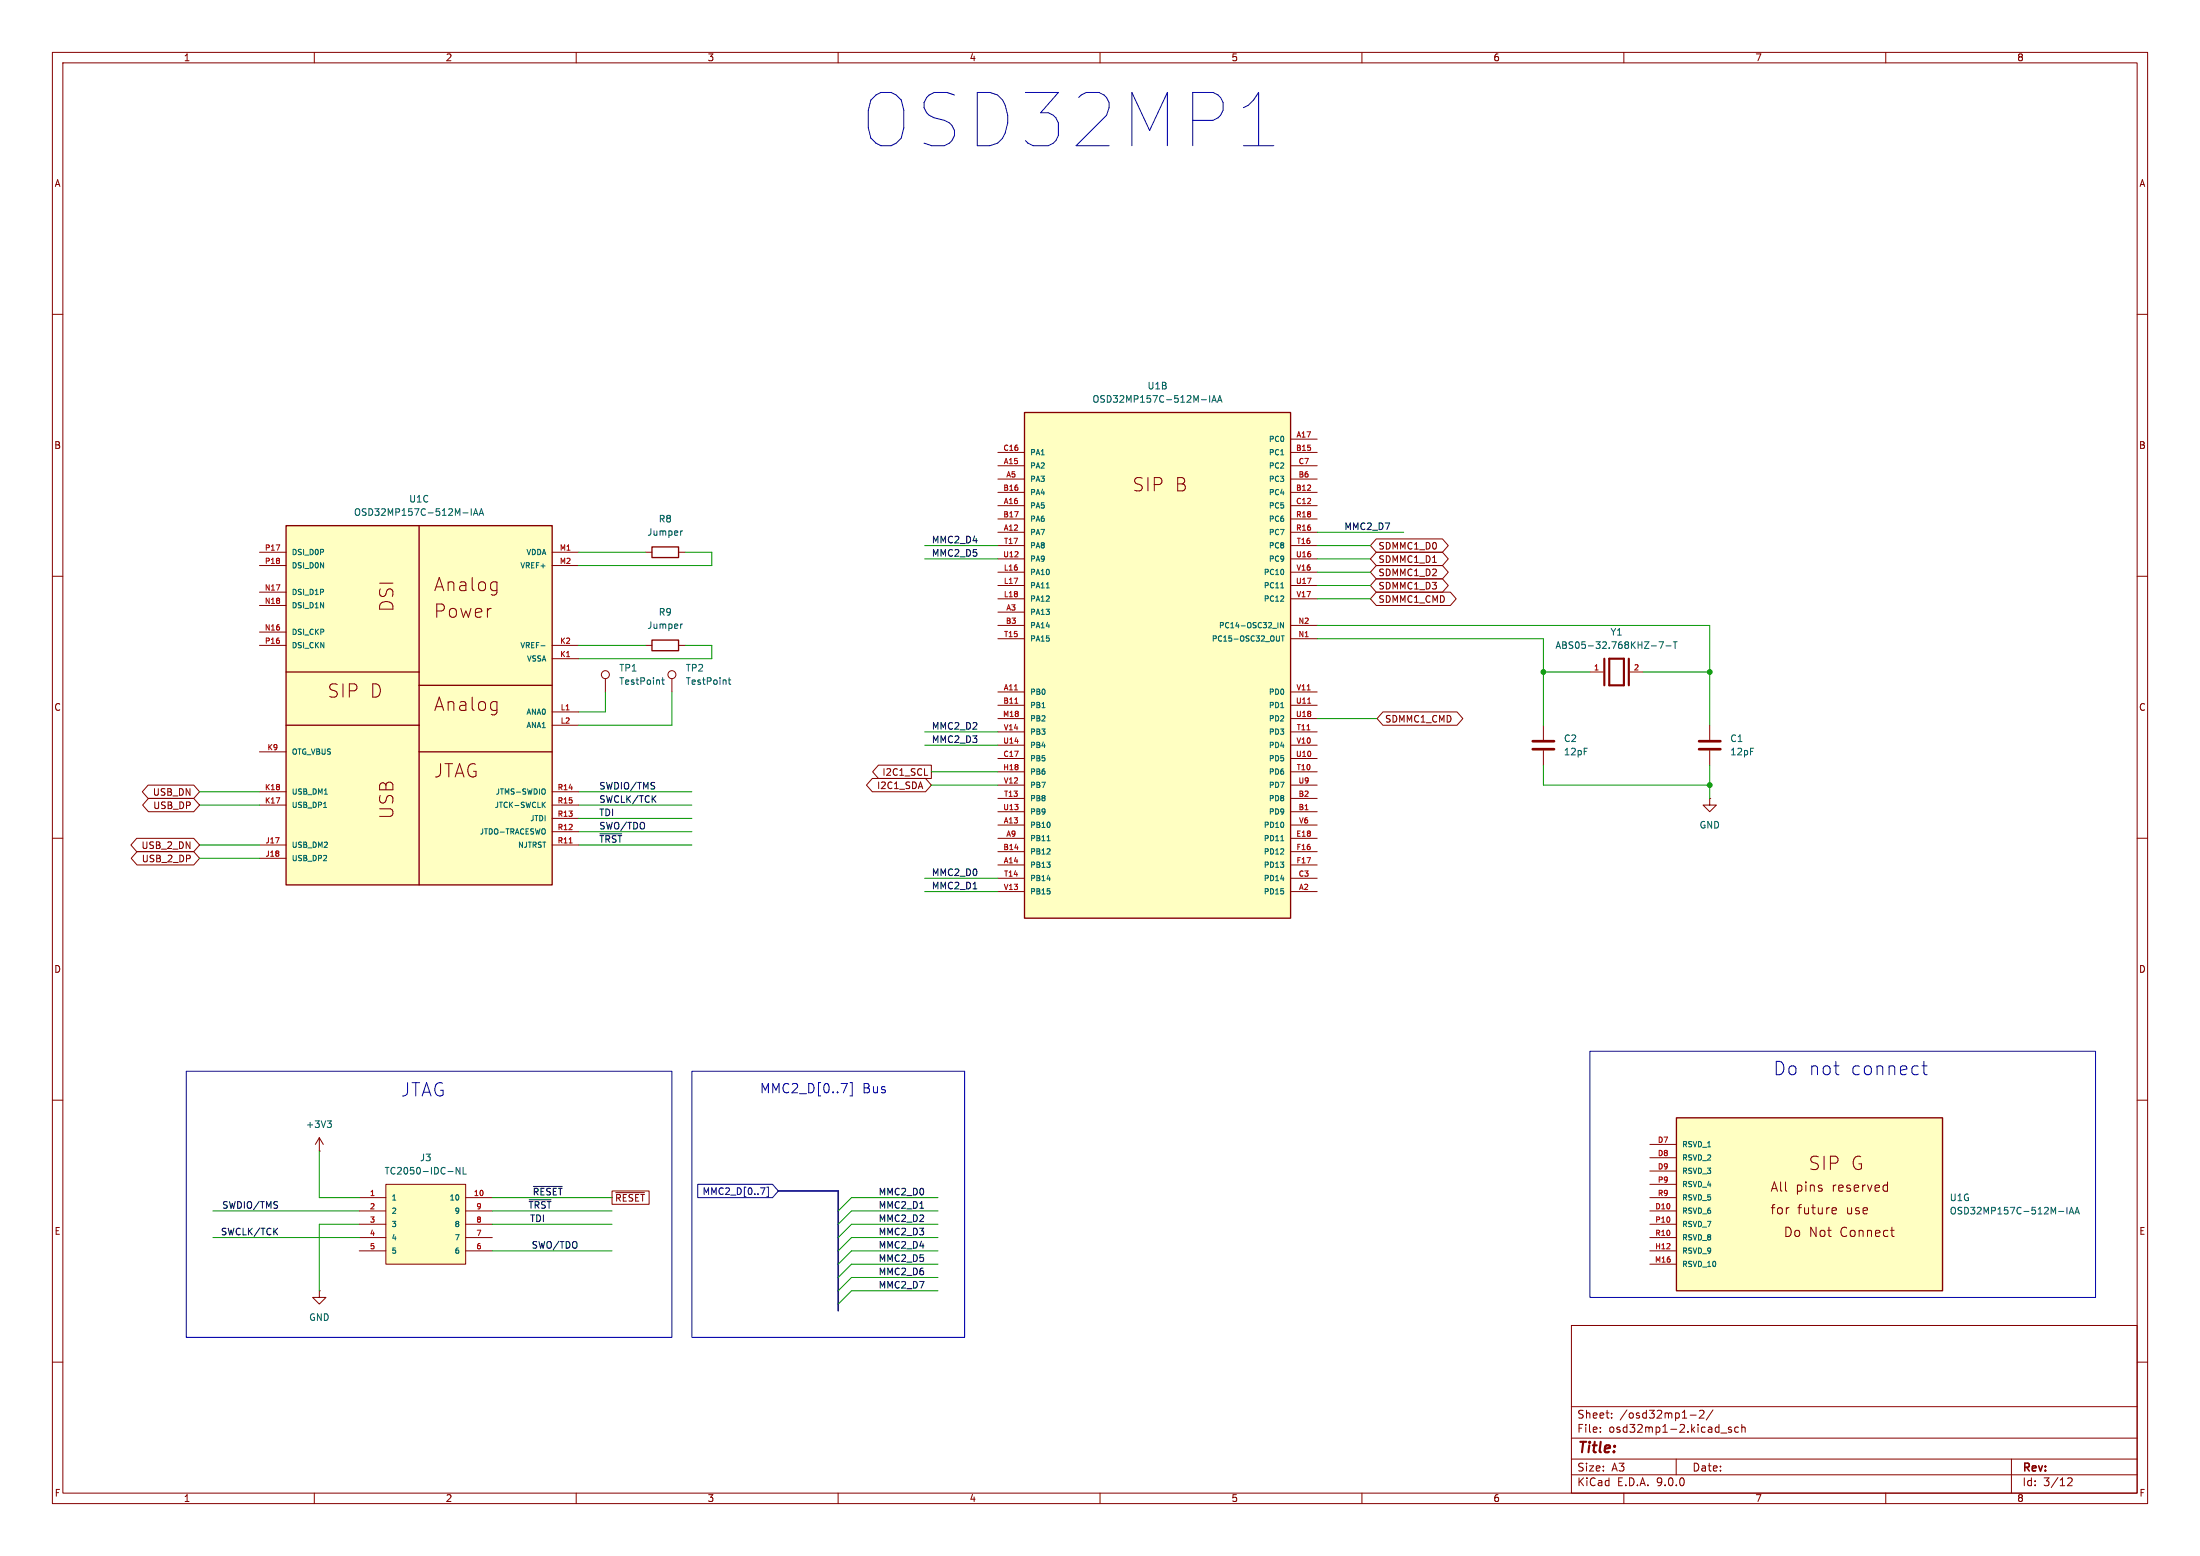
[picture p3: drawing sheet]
<svg xmlns="http://www.w3.org/2000/svg" width="420mm" height="297mm" viewBox="0 0 420 297" stroke-linecap="round" stroke-linejoin="round" font-family="sans-serif">
<g fill="none" stroke="#840000" stroke-width=".19">
<path d="M10 10h400v277h-400zM12 12h396v273h-396zM60 10v2M110 10v2M160 10v2M210 10v2M260 10v2M310 10v2M360 10v2M10 60h2M408 60h2M10 110h2"/>
<path d="M408 110h2M123.2 123.2h1.3M129.5 123.2h1.3M10 160h2M408 160h2M10 210h2M408 210h2M300 253h108v32h-108zM10 260h2M300 278.5h108M300 274.5h108M300 268.5h108"/>
<path d="M305.5 273.2v.2M305.5 272.5v.1M307.7 270.5v.2M307.7 269.8v.1M320 278.5v3M322.7 270.1h1.1M324.4 269.3l.6-.1 .2 .1 .1 .3-.9 1.1h.9M327 269.1l-1.3 1.9M328.5 273.5h1.2M330.5 272.5l-.3-.1-.3 .2 .1 .2 .5 .2v.3h-.6M331.9 272.5l-.5-.1-.2 .3 .1 .6h.6M332.5 272.5l.2-.1 .4 .1 .1 .9"/>
<path d="M332.5 271.9v1.5M384 278.5v6.5M408 260h2M60 285v2M110 285v2M160 285v2M210 285v2M260 285v2M300 281.5h108M310 285v2M360 285v2M394.7 282.2l.6-.1 .2 .1 .1 .3-.9 1.1h.9"/>
</g>
<path d="M124.5 122.2h5v2h-5z" fill="none" stroke="#840000" stroke-width=".25"/>
<path d="M130.3 119.1l-.3 .1" fill="none" stroke="#006464" stroke-width=".19"/>
<path d="M320 213.4h50.8v33h-50.8z" fill="#ffffc2"/>
<path d="M124.5 104.4h5v2h-5zM320 213.4h50.8v33h-50.8z" fill="none" stroke="#840000" stroke-width=".25"/>
<g fill="none" stroke="#840000" stroke-width=".19">
<path d="M123.2 105.4h1.3M129.5 105.4h1.3M294.6 138.4v2.8M303.5 128.3h2.6M311.1 128.3h2.6M326.4 138.4v2.8M294.6 143.3v2.8M326.4 152.4v1.3h1.3l-1.3 1.2-1.3-1.2h1.3M326.4 152.4h.1M326.4 143.3v2.8M315 218.4h5M315 221h5"/>
<path d="M315 223.5h5M315 226.1h5M315 228.6h5M315 231.1h5M315 233.7h5M315 236.2h5M315 238.8h5M350 230.5l.5 .1 .1 .3-.9 .2M350.5 231.6l-.5 .1M359.8 226.2l.5 .1M360.3 225.6v1.8M360.3 227.3l-.5 .1"/>
<path d="M360.9 234.8h.7M361.3 235.9l.3 .1M61 246.4v1.2h1.2l-1.2 1.3-1.3-1.3h1.3M61 246.4h.1M315 241.3h5"/>
</g>
<path d="M130.3 101.3l-.3 .2M315.3 123.3h.9M316.7 122.5h.9l-.6 1.3M318 123.3h1M319.4 122.5h.8M319.8 122.5v1.3M393 231.2h1M394.6 230.4v1.3M395 231.7l.4-1.3 .5 1.3M395.1 231.4h.6M396.1 231.7l.4-1.3 .5 1.3M396.2 231.4h.6" fill="none" stroke="#006464" stroke-width=".19"/>
<path d="M292.6 141.5h4.1M292.6 143h4.1M324.4 141.5h4M324.4 143h4" fill="none" stroke="#840000" stroke-width=".51"/>
<path d="M306.3 125.7v5.1M307.2 125.7h2.8v5.1h-2.8zM310.9 125.7v5.1" fill="none" stroke="#840000" stroke-width=".41"/>
<path d="M54.6 100.3h50.8v68.6h-50.8z" fill="#ffffc2"/>
<path d="M54.6 100.3h50.8v68.6h-50.8zM80 100.3v68.6M54.6 128.3h25.4M54.6 138.4h25.4M80 130.8h25.4M80 143.5h25.4" fill="none" stroke="#840000" stroke-width=".25"/>
<g fill="none" stroke="#840000" stroke-width=".19">
<path d="M49.5 105.4h5.1M49.5 108h5.1M49.5 113h5.1M49.5 115.6h5.1M94.6 111.1l.3 .1M94.9 111.1v2l-.2 .3M94.9 112.6l-.3 .1M105.4 105.4h5.1M105.4 108h5.1M49.5 120.7h5.1M49.5 123.2h5.1M94.6 133.9l.3 .1"/>
<path d="M94.9 133.9v2.1l-.2 .2M94.9 135.5l-.3 .1M105.4 123.2h5.1M105.4 125.7h5.1M105.4 135.9h5.1M105.4 138.4h5.1M49.5 143.5h5.1M49.5 151.1h5.1M49.5 153.7h5.1M105.4 151.1h5.1M105.4 153.7h5.1M105.4 156.2h5.1"/>
<path d="M105.4 158.8h5.1M49.5 161.3h5.1M49.5 163.8h5.1M105.4 161.3h5.1M61 219.7h.1M61 217.2l-.8 1.2M61 217.2l.7 1.2M61 217.2v2.5"/>
</g>
<g fill="none" stroke="#006464" stroke-width=".19">
<path d="M88.4 97.9h1M90 97.1v1.3M90.4 98.4l.4-1.3 .4 1.3M90.5 98h.6M91.5 98.4l.4-1.3 .4 1.3M91.6 98h.6M103.3 123.3h.8M61.8 154.1h.6M103.7 153.6l.4 .5M103.9 150.6l.2 .3v.5l-.2 .2M104.1 153.1l-.6 .6M62.5 213.9h.8l-.5 .5"/>
<path d="M63 214.4l.3 .3v.3l-.3 .2"/>
</g>
<path d="M108.7 160.9h.5" fill="none" stroke="#a90000" stroke-width=".19"/>
<path d="M73.7 226.1h15.2v15.2h-15.2z" fill="#ffffc2"/>
<g fill="none" stroke="#840000" stroke-width=".19">
<path d="M115.6 129.5v2.6M128.3 129.5v2.6M68.6 228.6h5.1M68.6 231.1h5.1M68.6 233.7h5.1M68.6 236.2h5.1M68.6 238.8h5.1M73.7 226.1h15.2v15.2h-15.2zM88.9 228.6h5.1M88.9 231.1h5.1M88.9 233.7h5.1M88.9 236.2h5.1"/>
<path d="M88.9 238.8h5.1"/>
<circle cx="115.6" cy="128.8" r=".76"/>
<circle cx="128.3" cy="128.8" r=".76"/>
</g>
<path d="M126.3 129.8h.5M126.5 129.4v1l.3 .2M139 129.8h.5M139.2 129.4v1l.3 .2M87.8 222.8v1.3l-.7-1.3v1.3M88.4 222.8v1.3h.6" fill="none" stroke="#006464" stroke-width=".19"/>
<path d="M195.6 78.7h50.8v96.6h-50.8z" fill="#ffffc2"/>
<path d="M195.6 78.7h50.8v96.6h-50.8z" fill="none" stroke="#840000" stroke-width=".25"/>
<g fill="none" stroke="#840000" stroke-width=".19">
<path d="M190.5 86.4h5.1M190.5 88.9h5.1M190.5 91.4h5.1M190.5 94h5.1M190.5 96.5h5.1M190.5 99.1h5.1M246.4 86.4h5.1M246.4 88.9h5.1M246.4 91.4h5.1M246.4 94h5.1M246.4 96.5h5.1M246.4 99.1h5.1"/>
<path d="M246.4 83.8h5.1M190.5 101.6h5.1M190.5 104.1h5.1M190.5 106.7h5.1M190.5 109.2h5.1M190.5 111.8h5.1M190.5 114.3h5.1M190.5 116.8h5.1M190.5 119.4h5.1M246.4 101.6h5.1M246.4 104.1h5.1M246.4 106.7h5.1"/>
<path d="M246.4 109.2h5.1M246.4 111.8h5.1M246.4 114.3h5.1M246.4 119.4h5.1M262.7 113h14.2l1.1 1.3-1.1 1.3h-14.2l-1.1-1.3zM262.7 107.9h12.7l1.1 1.3-1.1 1.3h-12.7l-1.1-1.3zM262.7 105.4h12.7l1.1 1.3-1.1 1.3h-12.7l-1.1-1.3zM262.7 102.9h12.7l1.1 1.2-1.1 1.3h-12.7l-1.1-1.3zM262.7 110.5h12.7l1.1 1.3-1.1 1.2h-12.7l-1.1-1.2zM190.5 121.9h5.1M190.5 132.1h5.1M190.5 134.6h5.1"/>
<path d="M190.5 137.2h5.1M190.5 139.7h5.1M246.4 121.9h5.1M246.4 132.1h5.1M246.4 134.6h5.1M246.4 137.2h5.1M246.4 139.7h5.1M264 135.9h14.2l1.1 1.3-1.1 1.2h-14.2l-1.1-1.2zM28.3 149.9h8.7l1.1 1.2-1.1 1.3h-8.7l-1.1-1.3zM28.3 152.4h8.7l1.1 1.3-1.1 1.2h-8.7l-1.1-1.2zM166.5 148.6h10.2l1.1 1.3-1.1 1.2h-10.2l-1.1-1.2zM167.7 146h10.1v2.6h-10.1l-1.1-1.3z"/>
<path d="M176.5 148h.6M190.5 142.2h5.1M190.5 144.8h5.1M190.5 147.3h5.1M190.5 149.9h5.1M190.5 152.4h5.1M190.5 154.9h5.1M190.5 157.5h5.1M246.4 142.2h5.1M246.4 144.8h5.1M246.4 147.3h5.1M246.4 149.9h5.1"/>
<path d="M246.4 152.4h5.1M246.4 154.9h5.1M246.4 157.5h5.1M26.1 160h10.9l1.1 1.3-1.1 1.3h-10.9l-1.1-1.3zM26.2 162.6h10.8l1.1 1.2-1.1 1.3h-10.8l-1.2-1.3zM190.5 160h5.1M190.5 162.6h5.1M190.5 165.1h5.1M190.5 167.6h5.1M190.5 170.2h5.1M246.4 160h5.1M246.4 162.6h5.1"/>
<path d="M246.4 165.1h5.1M246.4 167.6h5.1M246.4 170.2h5.1M116.8 227.3h7.1v2.6h-7.1zM117.5 227.6h5.5"/>
</g>
<g fill="none" stroke="#006464" stroke-width=".19">
<path d="M229.4 76.3h.9M230.9 75.5v1.3M231.4 76.8l.4-1.3 .4 1.3M231.5 76.4h.6M232.4 76.8l.5-1.3 .4 1.3M232.6 76.4h.6M199.7 112.2h.6M244 118.8v1M244.5 112.2h.6M245 118.8v1l-.6-1v1M198.9 135.1h.6M244.2 121.4v.8l-.1 .2"/>
<path d="M244.6 121.4h.6M244.9 121.4v1M199.9 160.5h.6M199.9 167.8h.6M244.5 160.5h.6"/>
</g>
<path d="M193.7 131.7h.5M193.7 134.2h.6M249.5 131.7h.6M249.6 134.2h.6" fill="none" stroke="#a90000" stroke-width=".19"/>
<path d="M133.2 226.1h14.3l1.1 1.2-1.1 1.3h-14.3zM145.2 226.7h.8l-.5 1.3M146.4 226.6h.3v1.8h-.3" fill="none" stroke="#000084" stroke-width=".19"/>
<path d="M114.5 159.2h4.2M101 229h4.2M101.8 226.5h5.5" fill="none" stroke="#0f0f0f" stroke-width=".19"/>
<path d="M148.6 227.3h11.4v22.9" fill="none" stroke="#000084" stroke-width=".3"/>
<g fill="none" stroke="#009600" stroke-width=".19">
<path d="M110.5 105.4h12.7M130.8 105.4h5.1v2.6h-25.4M176.5 106.7h14M176.5 104.1h14M251.5 119.4h74.9v19M251.5 111.8h10.1M251.5 114.3h10.1M251.5 106.7h10.1M251.5 104.1h10.1M251.5 109.2h10.1M251.5 101.6h16.5M110.5 123.2h12.7"/>
<path d="M115.6 132.1v3.8h-5.1M128.3 132.1v6.3h-17.8M130.8 123.2h5.1v2.5h-25.4M176.5 139.7h14M251.5 121.9h43.1v16.5M251.5 137.2h11.4M294.6 128.3h8.9M313.7 128.3h12.7M38.1 153.7h11.4M38.1 151.1h11.4M110.5 153.7h21.6M110.5 156.2h21.6"/>
<path d="M110.5 158.8h21.6M110.5 151.1h21.6M176.5 142.2h14M177.8 149.9h12.7M177.8 147.3h12.7M294.6 146.1v3.8h31.8M326.4 146.1v6.3M38.1 161.3h11.4M38.1 163.8h11.4M110.5 161.3h21.6M176.5 170.2h14M176.5 167.6h14"/>
<path d="M61 219.7v8.9h7.6M40.6 231.1h28M40.6 236.2h28M68.6 233.7h-7.6v12.7M94 228.6h22.8M94 231.1h22.8M94 233.7h22.8M94 238.8h22.8M179.1 228.6h-16.5l-2.6 2.5M179.1 231.1h-16.5l-2.6 2.6M179.1 233.7h-16.5l-2.6 2.5M179.1 236.2h-16.5l-2.6 2.6"/>
<path d="M179.1 238.8h-16.5l-2.6 2.5M179.1 243.8h-16.5l-2.6 2.6M179.1 246.4h-16.5l-2.6 2.5M179.1 241.3h-16.5l-2.6 2.5"/>
</g>
<path d="M237.4 27.8h5.8M35.6 204.5h92.7v50.8h-92.7zM132.1 204.5h52v50.8h-52zM160.6 206.8h1.2l-.8 1.8M162.3 206.6h.4v2.6h-.4M303.5 200.7h96.5v46.9h-96.5zM366.9 203.4h1M367.3 202.6v2.2l.1 .2 .5 .1" fill="none" stroke="#0000c2" stroke-width=".19"/>
<g fill="#009600" stroke="#009600" stroke-width=".19">
<circle cx="326.4" cy="149.9" r=".46"/>
<circle cx="326.4" cy="128.3" r=".46"/>
<circle cx="294.6" cy="128.3" r=".46"/>
</g>
<text font-size="14.2" fill="#0000c2" x="164.6" y="28.4">OSD32MP1</text>
<g font-size="3.5" fill="#840000">
<text x="216.1" y="94">SIP B</text>
<text x="82.8" y="113.1">Analog</text>
<text x="75.3" y="116.9" transform="rotate(-90 75.3 116.9)">DSI</text>
<text x="82.8" y="118.2">Power</text>
<text x="62.5" y="133.4">SIP D</text>
<text x="82.8" y="135.9">Analog</text>
<text x="82.8" y="148.6">JTAG</text>
<text x="75.3" y="156.4" transform="rotate(-90 75.3 156.4)">USB</text>
<text x="345.2" y="223.6">SIP G</text>
</g>
<g font-size="3.5" fill="#0000c2">
<text x="76.5" y="209.5">JTAG</text>
<text x="338.5" y="205.5">Do not</text>
<text x="353.2" y="205.5">connect</text>
</g>
<text font-size="2.8" fill="#840000" x="301" y="277.9">Title:</text>
<g font-size="2.5" fill="#0000c2">
<text x="145" y="208.9">MMC2_D[0..7]</text>
<text x="164.6" y="208.9">Bus</text>
</g>
<g font-size="2.5" fill="#840000">
<text x="337.9" y="227.7">All</text>
<text x="342.8" y="227.7">pins</text>
<text x="349.7" y="227.7">reserved</text>
<text x="337.9" y="232">for</text>
<text x="343.1" y="232">future</text>
<text x="352.4" y="232">use</text>
<text x="340.5" y="236.3">Do Not</text>
<text x="351.3" y="236.3">Connect</text>
</g>
<g font-size="2.1" fill="#840000">
<text x="301" y="273.7">File:</text>
<text x="301" y="271">Sheet:</text>
<text x="307.1" y="273.7">osd32mp1-2.kicad_sch</text>
<text x="309.2" y="271">/osd32mp1-2/</text>
<text x="301" y="281.1">Size:</text>
<text x="307.6" y="281.1">A3</text>
<text x="323" y="281.1">Date:</text>
<text x="386" y="281.3">Rev:</text>
<text x="301" y="283.9">KiCad</text>
<text x="308.7" y="283.9">E.D.A.</text>
<text x="316.3" y="283.9">9.0.0</text>
<text x="386" y="283.9">Id:</text>
<text x="390.1" y="283.9">3/12</text>
</g>
<g font-size="1.8" fill="#840000">
<text x="35" y="11.9">1</text>
<text x="85" y="11.9">2</text>
<text x="135" y="11.9">3</text>
<text x="185" y="11.9">4</text>
<text x="235" y="11.9">5</text>
<text x="285" y="11.9">6</text>
<text x="335" y="11.9">7</text>
<text x="385" y="11.9">8</text>
<text x="10.3" y="35.9">A</text>
<text x="408.3" y="35.9">A</text>
<text x="10.3" y="85.9">B</text>
<text x="408.2" y="85.9">B</text>
<text x="263" y="107.6">SDMMC1_D1</text>
<text x="263" y="105.1">SDMMC1_D0</text>
<text x="263" y="110.2">SDMMC1_D2</text>
<text x="263" y="112.7">SDMMC1_D3</text>
<text x="263" y="115.3">SDMMC1_CMD</text>
<text x="10.3" y="135.9">C</text>
<text x="408.2" y="135.9">C</text>
<text x="264.3" y="138.1">SDMMC1_CMD</text>
<text x="168.4" y="148.3">I2C1_SCL</text>
<text x="29.1" y="152.1">USB_DN</text>
<text x="29.2" y="154.6">USB_DP</text>
<text x="167.3" y="150.8">I2C1_SDA</text>
<text x="26.9" y="162.2">USB_2_DN</text>
<text x="27" y="164.8">USB_2_DP</text>
<text x="10.3" y="185.9">D</text>
<text x="408.2" y="185.9">D</text>
<text x="117.3" y="229.6">~{RESET}</text>
<text x="10.3" y="235.9">E</text>
<text x="408.3" y="235.9">E</text>
<text x="10.3" y="285.9">F</text>
<text x="35" y="286.9">1</text>
<text x="85" y="286.9">2</text>
<text x="135" y="286.9">3</text>
<text x="185" y="286.9">4</text>
<text x="235" y="286.9">5</text>
<text x="285" y="286.9">6</text>
<text x="335" y="286.9">7</text>
<text x="385" y="286.9">8</text>
<text x="408.3" y="285.9">F</text>
</g>
<g font-size="1.8" fill="#006464">
<text x="208.5" y="77.1">OSD32MP157C-512M-IAA</text>
<text x="219" y="74.5">U1B</text>
<text x="67.5" y="98.7">OSD32MP157C-512M-IAA</text>
<text x="78" y="96.1">U1C</text>
<text x="125.7" y="99.9">R8</text>
<text x="123.5" y="102.5">Jumper</text>
<text x="125.7" y="117.7">R9</text>
<text x="123.5" y="120.2">Jumper</text>
<text x="296.8" y="124.1">ABS05-32.768KHZ-7-T</text>
<text x="307.4" y="121.5">Y1</text>
<text x="118.1" y="128.4">TP1</text>
<text x="118.1" y="130.9">TestPoint</text>
<text x="130.8" y="128.4">TP2</text>
<text x="130.8" y="130.9">TestPoint</text>
<text x="298.5" y="141.8">C2</text>
<text x="330.2" y="141.8">C1</text>
<text x="298.5" y="144.4">12pF</text>
<text x="330.2" y="144.4">12pF</text>
<text x="324.4" y="158.3">GND</text>
<text x="58.3" y="215.5">+3V3</text>
<text x="80.1" y="221.8">J3</text>
<text x="73.3" y="224.4">TC2050-IDC-NL</text>
<text x="372.1" y="229.5">U1G</text>
<text x="372.1" y="232">OSD32MP157C-512M-IAA</text>
<text x="58.9" y="252.3">GND</text>
</g>
<g font-size="1.8" fill="#0f0f0f">
<text x="256.5" y="101.3">MMC2_D7</text>
<text x="177.8" y="106.3">MMC2_D5</text>
<text x="177.8" y="103.8">MMC2_D4</text>
<text x="177.8" y="141.9">MMC2_D3</text>
<text x="177.8" y="139.4">MMC2_D2</text>
<text x="114.3" y="150.8">SWDIO/TMS</text>
<text x="114.3" y="153.3">SWCLK/TCK</text>
<text x="114.3" y="155.9">TDI</text>
<text x="114.3" y="158.4">SWO/TDO</text>
<text x="114.3" y="160.9">~{TRST}</text>
<text x="177.8" y="167.3">MMC2_D0</text>
<text x="177.8" y="169.8">MMC2_D1</text>
<text x="42.3" y="230.8">SWDIO/TMS</text>
<text x="100.8" y="230.8">~{TRST}</text>
<text x="101.1" y="233.3">TDI</text>
<text x="101.6" y="228.3">~{RESET}</text>
<text x="167.6" y="233.3">MMC2_D2</text>
<text x="167.6" y="230.8">MMC2_D1</text>
<text x="167.6" y="228.3">MMC2_D0</text>
<text x="42.1" y="235.9">SWCLK/TCK</text>
<text x="101.4" y="238.4">SWO/TDO</text>
<text x="167.6" y="238.4">MMC2_D4</text>
<text x="167.6" y="235.9">MMC2_D3</text>
<text x="167.6" y="241">MMC2_D5</text>
<text x="167.6" y="243.5">MMC2_D6</text>
<text x="167.6" y="246">MMC2_D7</text>
</g>
<text font-size="1.8" fill="#000084" x="134" y="228.3">MMC2_D[0..7]</text>
<g font-size="1.4" fill="#a90000">
<text x="247.4" y="83.6">A17</text>
<text x="191.4" y="86.1">C16</text>
<text x="191.5" y="88.6">A15</text>
<text x="247.3" y="86.1">B15</text>
<text x="247.8" y="88.6">C7</text>
<text x="191.4" y="93.7">B16</text>
<text x="192" y="91.2">A5</text>
<text x="247.3" y="93.7">B12</text>
<text x="247.8" y="91.2">B6</text>
<text x="191.4" y="98.8">B17</text>
<text x="191.5" y="96.3">A16</text>
<text x="191.5" y="101.3">A12</text>
<text x="247.3" y="96.3">C12</text>
<text x="247.3" y="98.8">R18</text>
<text x="247.3" y="101.3">R16</text>
<text x="50.5" y="105.2">P17</text>
<text x="50.5" y="107.7">P18</text>
<text x="106.8" y="105.2">M1</text>
<text x="106.8" y="107.7">M2</text>
<text x="191.4" y="106.4">U12</text>
<text x="191.6" y="103.9">T17</text>
<text x="247.3" y="106.4">U16</text>
<text x="247.4" y="103.9">T16</text>
<text x="50.4" y="112.8">N17</text>
<text x="191.5" y="109">L16</text>
<text x="191.5" y="111.5">L17</text>
<text x="247.3" y="111.5">U17</text>
<text x="247.4" y="109">V16</text>
<text x="50.4" y="115.3">N18</text>
<text x="191.5" y="114">L18</text>
<text x="191.9" y="119.1">B3</text>
<text x="192" y="116.6">A3</text>
<text x="247.4" y="114">V17</text>
<text x="247.8" y="119.1">N2</text>
<text x="50.4" y="120.4">N16</text>
<text x="50.5" y="122.9">P16</text>
<text x="106.8" y="122.9">K2</text>
<text x="106.8" y="125.5">K1</text>
<text x="191.6" y="121.7">T15</text>
<text x="247.8" y="121.7">N1</text>
<text x="191.5" y="131.8">A11</text>
<text x="247.4" y="131.8">V11</text>
<text x="304.2" y="128">1</text>
<text x="311.8" y="128">2</text>
<text x="106.9" y="135.6">L1</text>
<text x="191.4" y="136.9">M18</text>
<text x="191.4" y="134.4">B11</text>
<text x="247.3" y="134.4">U11</text>
<text x="247.3" y="136.9">U18</text>
<text x="51" y="143.3">K9</text>
<text x="106.9" y="138.2">L2</text>
<text x="191.4" y="142">U14</text>
<text x="191.5" y="139.4">V14</text>
<text x="247.4" y="142">V10</text>
<text x="247.4" y="139.4">T11</text>
<text x="191.4" y="147.1">H18</text>
<text x="191.4" y="144.5">C17</text>
<text x="191.5" y="149.6">V12</text>
<text x="247.3" y="144.5">U10</text>
<text x="247.4" y="147.1">T10</text>
<text x="247.8" y="149.6">U9</text>
<text x="50.5" y="150.9">K18</text>
<text x="50.5" y="153.4">K17</text>
<text x="106.3" y="150.9">R14</text>
<text x="106.3" y="153.4">R15</text>
<text x="106.3" y="156">R13</text>
<text x="191.4" y="154.7">U13</text>
<text x="191.6" y="152.1">T13</text>
<text x="247.8" y="152.1">B2</text>
<text x="247.8" y="154.7">B1</text>
<text x="50.6" y="161">J17</text>
<text x="106.3" y="158.5">R12</text>
<text x="106.3" y="161">R11</text>
<text x="191.5" y="157.2">A13</text>
<text x="192" y="159.8">A9</text>
<text x="247.4" y="159.8">E18</text>
<text x="247.9" y="157.2">V6</text>
<text x="50.6" y="163.6">J18</text>
<text x="191.4" y="162.3">B14</text>
<text x="191.5" y="164.8">A14</text>
<text x="191.6" y="167.4">T14</text>
<text x="247.4" y="162.3">F16</text>
<text x="247.4" y="164.8">F17</text>
<text x="247.8" y="167.4">C3</text>
<text x="191.5" y="169.9">V13</text>
<text x="247.9" y="169.9">A2</text>
<text x="316.4" y="218.2">D7</text>
<text x="316.4" y="220.7">D8</text>
<text x="316.4" y="223.3">D9</text>
<text x="316.4" y="225.8">P9</text>
<text x="70.5" y="228.3">1</text>
<text x="70.5" y="230.9">2</text>
<text x="70.5" y="233.4">3</text>
<text x="90.3" y="228.3">10</text>
<text x="90.8" y="230.9">9</text>
<text x="90.8" y="233.4">8</text>
<text x="315.9" y="230.9">D10</text>
<text x="315.9" y="233.4">P10</text>
<text x="316.4" y="228.3">R9</text>
<text x="70.5" y="236">4</text>
<text x="70.5" y="238.5">5</text>
<text x="90.8" y="236">7</text>
<text x="90.8" y="238.5">6</text>
<text x="315.9" y="238.5">H12</text>
<text x="315.9" y="236">R10</text>
<text x="315.8" y="241">M16</text>
</g>
<g font-size="1.4" fill="#006464">
<text x="196.6" y="87.1">PA1</text>
<text x="196.6" y="89.6">PA2</text>
<text x="242.1" y="84.6">PC0</text>
<text x="242.1" y="87.1">PC1</text>
<text x="242.1" y="89.6">PC2</text>
<text x="196.6" y="92.2">PA3</text>
<text x="196.6" y="94.7">PA4</text>
<text x="242.1" y="92.2">PC3</text>
<text x="242.1" y="94.7">PC4</text>
<text x="196.6" y="97.3">PA5</text>
<text x="196.6" y="99.8">PA6</text>
<text x="242.1" y="97.3">PC5</text>
<text x="242.1" y="99.8">PC6</text>
<text x="55.6" y="106.1">DSI_D0P</text>
<text x="100.4" y="106.1">VDDA</text>
<text x="196.6" y="102.3">PA7</text>
<text x="196.6" y="104.9">PA8</text>
<text x="196.6" y="107.4">PA9</text>
<text x="242.1" y="102.3">PC7</text>
<text x="242.1" y="104.9">PC8</text>
<text x="242.1" y="107.4">PC9</text>
<text x="55.6" y="108.7">DSI_D0N</text>
<text x="55.6" y="113.8">DSI_D1P</text>
<text x="99.2" y="108.7">VREF+</text>
<text x="196.6" y="110">PA10</text>
<text x="196.6" y="112.5">PA11</text>
<text x="241.1" y="110">PC10</text>
<text x="241.1" y="112.5">PC11</text>
<text x="55.6" y="116.3">DSI_D1N</text>
<text x="196.6" y="115">PA12</text>
<text x="196.6" y="117.6">PA13</text>
<text x="241.1" y="115">PC12</text>
<text x="55.6" y="121.4">DSI_CKP</text>
<text x="55.6" y="123.9">DSI_CKN</text>
<text x="99.2" y="123.9">VREF-</text>
<text x="196.6" y="120.1">PA14</text>
<text x="196.6" y="122.7">PA15</text>
<text x="231.2" y="122.7">PC15-OSC32_OUT</text>
<text x="232.6" y="120.1">PC14-OSC32_IN</text>
<text x="100.5" y="126.5">VSSA</text>
<text x="100.4" y="136.6">ANA0</text>
<text x="196.6" y="132.8">PB0</text>
<text x="196.6" y="135.4">PB1</text>
<text x="196.6" y="137.9">PB2</text>
<text x="242.1" y="132.8">PD0</text>
<text x="242.1" y="135.4">PD1</text>
<text x="242.1" y="137.9">PD2</text>
<text x="100.4" y="139.2">ANA1</text>
<text x="196.6" y="140.4">PB3</text>
<text x="196.6" y="143">PB4</text>
<text x="242.1" y="140.4">PD3</text>
<text x="242.1" y="143">PD4</text>
<text x="55.6" y="144.2">OTG_VBUS</text>
<text x="196.6" y="145.5">PB5</text>
<text x="196.6" y="148.1">PB6</text>
<text x="242.1" y="145.5">PD5</text>
<text x="242.1" y="148.1">PD6</text>
<text x="55.6" y="151.9">USB_DM1</text>
<text x="55.6" y="154.4">USB_DP1</text>
<text x="94.3" y="154.4">JTCK-SWCLK</text>
<text x="94.5" y="151.9">JTMS-SWDIO</text>
<text x="196.6" y="150.6">PB7</text>
<text x="196.6" y="153.1">PB8</text>
<text x="196.6" y="155.7">PB9</text>
<text x="242.1" y="150.6">PD7</text>
<text x="242.1" y="153.1">PD8</text>
<text x="242.1" y="155.7">PD9</text>
<text x="91.5" y="159.5">JTDO-TRACESWO</text>
<text x="101.1" y="156.9">JTDI</text>
<text x="196.6" y="158.2">PB10</text>
<text x="196.6" y="160.8">PB11</text>
<text x="241.1" y="158.2">PD10</text>
<text x="241.1" y="160.8">PD11</text>
<text x="55.6" y="162">USB_DM2</text>
<text x="55.6" y="164.6">USB_DP2</text>
<text x="98.8" y="162">NJTRST</text>
<text x="196.6" y="163.3">PB12</text>
<text x="196.6" y="165.8">PB13</text>
<text x="241.1" y="163.3">PD12</text>
<text x="241.1" y="165.8">PD13</text>
<text x="196.6" y="168.4">PB14</text>
<text x="196.6" y="170.9">PB15</text>
<text x="241.1" y="168.4">PD14</text>
<text x="241.1" y="170.9">PD15</text>
<text x="321.1" y="219.2">RSVD_1</text>
<text x="321.1" y="221.7">RSVD_2</text>
<text x="321.1" y="224.3">RSVD_3</text>
<text x="321.1" y="226.8">RSVD_4</text>
<text x="74.7" y="229.3">1</text>
<text x="74.7" y="231.9">2</text>
<text x="85.7" y="229.3">10</text>
<text x="86.7" y="231.9">9</text>
<text x="321.1" y="229.3">RSVD_5</text>
<text x="321.1" y="231.9">RSVD_6</text>
<text x="74.7" y="234.4">3</text>
<text x="74.7" y="237">4</text>
<text x="74.7" y="239.5">5</text>
<text x="86.7" y="234.4">8</text>
<text x="86.7" y="237">7</text>
<text x="86.7" y="239.5">6</text>
<text x="321.1" y="234.4">RSVD_7</text>
<text x="321.1" y="237">RSVD_8</text>
<text x="321.1" y="239.5">RSVD_9</text>
<text x="321.1" y="242">RSVD_10</text>
</g>
</svg>
